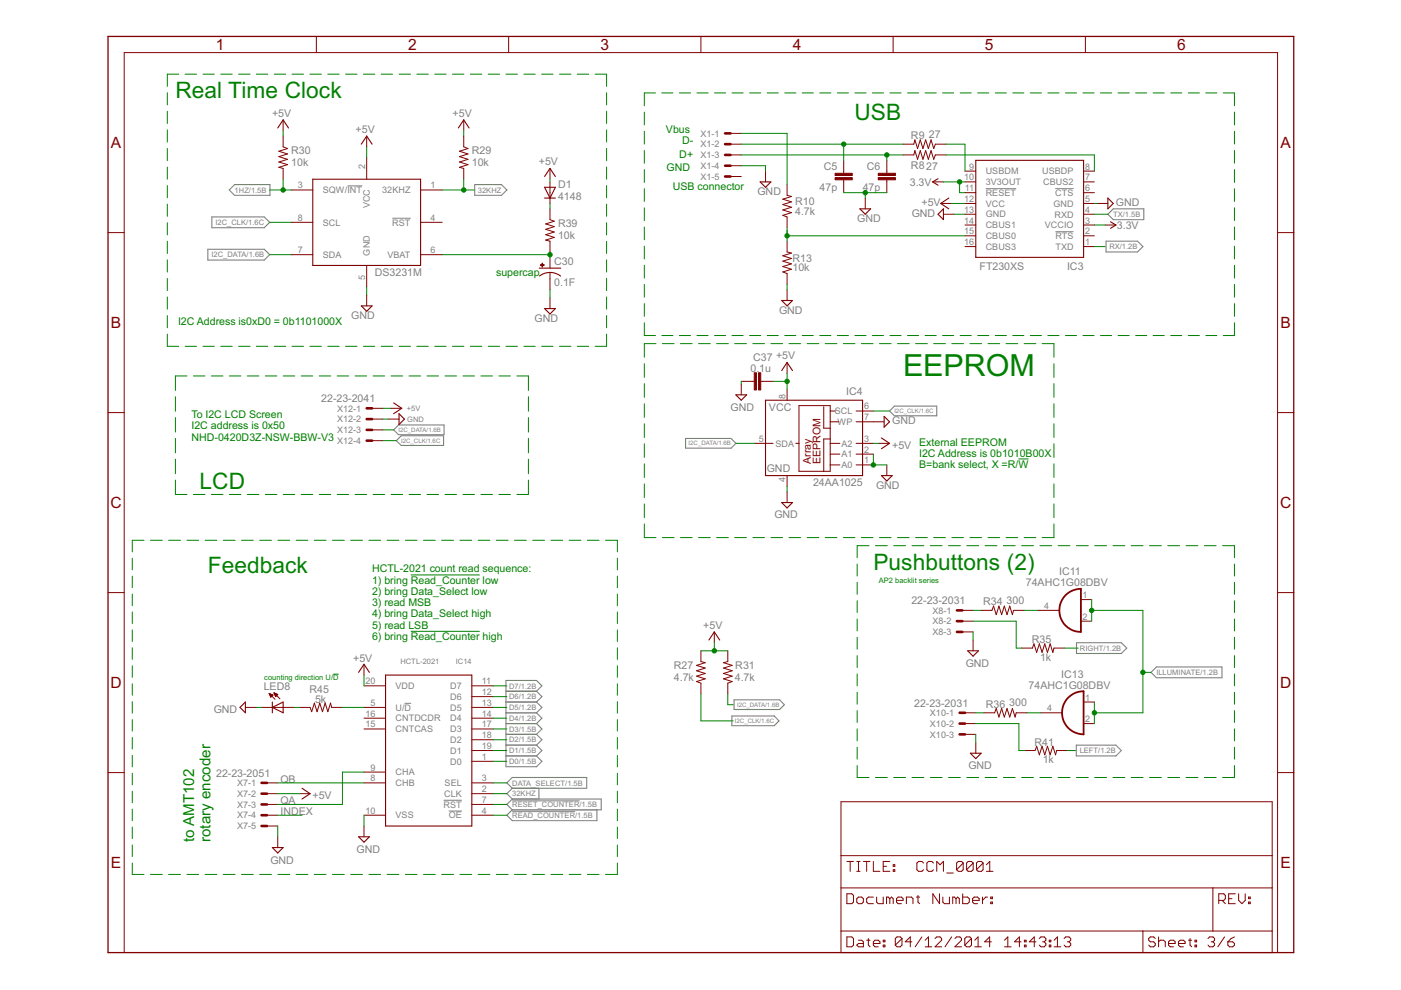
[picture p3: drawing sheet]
<svg xmlns="http://www.w3.org/2000/svg" width="297mm" height="210mm" viewBox="0 0 297 210" stroke-linecap="round" stroke-linejoin="round" font-family="sans-serif">
<path d="M73.7 39.4h3.1M209 40h6.5M223.7 40h3.9M83.2 46.3h3.9M223.8 49.1h3.8M85.8 149.1h1.4M94 169.7h3.9M95.1 172h2.8M108.6 172.1h13.4M108.6 169.8h14.3" fill="none" stroke="#808080" stroke-width=".21"/>
<g fill="none" stroke="#808080" stroke-width=".23">
<path d="M100.6 39.1h5.7l1.2 1.2-1.2 1.1h-5.7zM44.1 52.9h11.9l1.2 1.1-1.2 1.1h-11.9zM44.9 46h11.1l1.2 1.1-1.2 1.2h-11.1zM48.6 40.3l1.1-1.2h7.5v2.3h-7.5zM234.5 51.1h6.7l1.1 1.2-1.1 1.1h-6.7zM236 44.3h6.5v2.3h-6.5l-1.1-1.2zM83.5 91.1l1-1h9.6v2.1h-9.6zM84 93.4l1.1-1h8.9v2h-8.9zM145.4 93h9.6l1 1-1 1h-9.6zM189.6 86.1h9v2.1h-9l-1-1.1zM228.2 136.3h9.5l1.2 1.1-1.2 1.2h-9.5zM107.3 146.6h6.4"/>
<path d="M107.3 148.8h6.4M107.3 151.1h6.4M107.3 153.4h6.4M107.3 155.7h6.4M107.3 158h6.4M113.7 146.6l1.2-1.2-1.2-1.1h-6.4v18.3h6.4l1.2-1.2-1.2-1.1M113.7 146.6l1.2 1.1-1.2 1.1M113.7 148.8l1.2 1.2-1.2 1.1M113.7 151.1l1.2 1.2-1.2 1.1M113.7 153.4l1.2 1.2-1.2 1.1M113.7 155.7l1.2 1.1-1.2 1.2M113.7 158l1.2 1.1-1.2 1.2"/>
<path d="M155.2 151.8h8.9l1.1 1-1.1 1.1h-8.9zM155.6 148.4h9.7l1 1-1 1h-9.7zM228.2 158h8.4l1.1 1.1-1.1 1.2h-8.4zM244 142.6l1.2-1.2h13.9v2.3h-13.9zM107.3 160.3h6.4M107.5 166l1.1-1.2h15.8v2.3h-15.8zM108.6 167.1l-1.1 1.2 1.1 1.1M108.6 169.4h18.9v2.3h-18.9M108.6 171.7l-1.1 1.1 1.1 1.2h18v-2.3M108.6 169.4l-1.1 1.2 1.1 1.1M114.3 167.1v2.3"/>
</g>
<g fill="none" stroke="#800000" stroke-width=".21">
<path d="M67.1 7.7v3.5M107.8 7.7v3.5M148.6 7.7v3.5M189.4 7.7v3.5M230.1 7.7v3.5M60 28.9v2.2l1 .4-1.9 .6 1.9 .5-1.9 .6 1.9 .6-1.9 .6 1.9 .5-1.9 .6 .9 .2v2.3M60 25.4v2.3M77.7 28.9v2.2M77.7 33.4v4.6M98.3 28.9v2.2l.9 .4-1.8 .6 1.8 .5-1.8 .6 1.8 .6-1.8 .6 1.8 .5-1.8 .6 .9 .2v2.3M98.3 25.4v2.3M116.6 35.7v2.3"/>
<path d="M116.6 38.6v4.5M154.9 32.9h2.3M154.9 30.6h2.3M154.9 28.3h2.3M154.9 35.1h2.3M154.9 37.4h2.3M162.3 36.3v2.3M166.9 39.1v2.3l.9 .3-1.8 .5 1.8 .6-1.8 .6 1.8 .5-1.8 .6 1.8 .6-1.8 .6 .9 .3v2.3M178.9 34v2.7M178.9 38.1v2.8M188 34v2.7M188 38.1v2.8"/>
<path d="M191.5 32.9h2.2l.3-1 .5 1.9 .6-1.9 .6 1.9 .6-1.9 .5 1.9 .6-1.9 .6 1.9 .3-.9h2.3M191.5 30.6h2.2l.3-.9 .5 1.8 .6-1.8 .6 1.8 .6-1.8 .5 1.8 .6-1.8 .6 1.8 .3-.9h2.3M197.7 38.6h2.3M204.6 38.6h2.3M204.6 36.3h2.3M229.7 38.6h2.3M229.7 36.3h2.3M22.9 49.3h3.4M61.7 40.3h4.6M61.7 47.1h4.6M61.7 54h4.6M77.7 56.3v4.6"/>
<path d="M89.2 40.3h4.5M89.2 47.1h4.5M89.2 54h4.5M116.6 44.3v2.3l.9 .3-1.8 .6 1.8 .5-1.8 .6 1.8 .6-1.8 .6 1.8 .5-1.8 .6 .9 .2v2.3M116.6 54.6v2.3M116.6 57.8v3.6M166.9 51.1v2.3l.9 .3-1.8 .5 1.8 .6-1.8 .6 1.8 .5-1.8 .6 1.8 .6-1.8 .6 .9 .3v2.3M183.5 42v2.3M199.5 43.1h2.2M200 45.4h2.3M204.6 52.3h2.3M204.6 50h2.3"/>
<path d="M204.6 47.7h2.3M204.6 45.4h2.3M204.6 43.1h2.3M204.6 40.9h2.3M229.7 52.3h2.3M229.7 50h2.3M229.7 47.7h2.3M229.7 45.4h2.3M229.7 43.1h2.3M229.7 40.9h2.3M232.6 43.1h2.3M234.3 47.7h2.3"/>
<path d="M270.9 49.3h3.4M77.7 62.6v2.3M116.6 63.1v2.3M166.9 61.4v2.3M166.9 76.9v2.2M22.9 87.5h3.4M78.9 88.9h2.3M78.9 86.6h2.3M78.9 91.1h2.3M78.9 93.4h2.3M82.3 88.9h2.3M82.9 86.6h2.3"/>
<path d="M157.2 80.9h2.7M157.2 81.4v2.3M160 94h3.9M161.3 80.9h2.7M166.9 82.6v2.3M168.7 94h.7M169.4 86h6.6v13.9h-6.6zM174.6 86.2v4.6h1.4M176 94h2.1M176 96.3h2.1M176 98.6h2.1M176 87.1h1.2"/>
<path d="M176 93.1h-1.4v6.8M176 89.4h1.9M181.5 94h3.7M181.5 96.3h3.7M181.5 98.6h3.7M181.5 87.1h3.7M181.5 89.4h6M186.3 94h2.3M188 98.6v2.2M270.9 87.5h3.4M166.9 100.8v2.3M166.9 104.3v2.3"/>
<path d="M22.9 125.6h3.4M148.6 138v2.3l.9 .2-1.8 .6 1.8 .5-1.8 .6 1.8 .6-1.8 .6 1.8 .5-1.8 .6 .9 .3v2.3M151.4 134v2.3M154.3 138v2.3l-.9 .2 1.8 .6-1.8 .5 1.8 .6-1.8 .6 1.8 .6-1.8 .5 1.8 .6-.9 .3v2.3M204 131.7h2.3M204 129.4h2.3M204 134h2.3M206.3 135.7v2.3M208 129.4h2.3l.4-.9 .5 1.8 .6-1.8 .6 1.8 .5-1.8 .6 1.8 .6-1.8 .6 1.8 .2-.9h2.3M216.6 137.4h2.3l.3-.9 .6 1.8 .6-1.8 .5 1.8 .6-1.8 .6 1.8 .6-1.8 .5 1.8 .3-.9h2.2M220 129.4h4.6M229.2 127.1h2.3"/>
<path d="M229.2 131.7h2.3M270.9 125.6h3.4M52 150h2.3M55.5 150h6.8M57.1 147l1.2 1.3M57.1 147l.8 .4M57.1 147l.3 .8 .5-.4M57.1 147h.1M57.1 147.2h.3M57.2 147.3h.4M57.2 147.4h.7M57.3 147.5h.5"/>
<path d="M57.3 147.6h.4M57.3 147.7h.3M57.4 147.8h.1M58.1 146.9l1.3 1.3M58.1 146.9l.8 .3M58.1 146.9l.3 .8 .5-.5M58.1 146.9h.1M58.1 147h.3M58.2 147.2h.5M58.3 147.3h.6M58.3 147.4h.5M58.3 147.5h.4"/>
<path d="M58.4 147.6h.2M58.4 147.7h.1M63.5 150h2.2l.4 .9 .6-1.8 .5 1.8 .6-1.8 .6 1.8 .5-1.8 .6 1.8 .6-1.8 .2 .9h2.3M77.2 154.6h4.5M77.2 152.3h4.5M77.2 150h4.5M77.2 145.4h4.5M77.2 140.8v2.3M100 159.1h4.6M100 156.8h4.6M100 154.6h4.6M100 152.3h4.6"/>
<path d="M100 150h4.6M100 147.7h4.6M100 145.4h4.6M204.6 153.4h2.3M204.6 151.1h2.3M204.6 155.7h2.3M206.9 157.4v2.3M208.6 151.1h2.3l.3-.9 .6 1.8 .6-1.8 .5 1.8 .6-1.8 .6 1.8 .6-1.8 .5 1.8 .3-.9h2.2M217.2 159.1h2.3l.3-.9 .6 1.8 .5-1.8 .6 1.8 .6-1.8 .6 1.8 .5-1.8 .6 1.8 .2-.9h2.3M220.6 151.1h4.6M229.7 148.8h2.3M229.7 153.4h2.3"/>
<path d="M22.9 163.8h3.4M56.6 166h2.3M56.6 168.3h2.3M56.6 170.6h2.3M56.6 172.8h2.3M56.6 175.1h2.3M58.9 177.4v2.3M63.5 168.3h2.2M77.2 166h4.5M77.2 172.8h4.5M77.2 163.7h4.5M77.2 175.1v2.3"/>
<path d="M100 166h4.6M100 168.3h4.6M100 170.6h4.6M100 172.8h4.6M100 161.4h4.6M178.3 170h91.4v32h-91.4zM270.9 163.8h3.4M178.3 188.3h91.4M178.3 197.4h91.4M178.3 181.4h91.4M179.6 189.5h1l.4 .3v1.5l-.4 .3h-1zM179.6 198.6h1l.4 .4v1.4l-.4 .3h-1z"/>
<path d="M179.6 182.6h1.4M180.3 182.6v2.1M181.7 190.5l.3-.3h.7l.3 .3v.8l-.3 .3h-.7l-.3-.3zM181.7 182.6h.7M181.7 184.7h.7M182 199.3h.7l.3 .4v1h-1l-.3-.3 .3-.4h1M182 182.6v2.1M183 182.6h1.5M183.7 199.3h.8M183.7 182.6v2.1M184.1 199v1.4l.4 .3M185.2 182.6v2.1h1.4"/>
<path d="M185.2 190.2h-1.1l-.4 .3v.8l.4 .3h1.1M185.9 190.2v1.1l.3 .3h1.1v-1.4M187.3 199.3h.3v.4h-.3zM187.3 183.7h.7M188.7 182.6h-1.4v2.1h1.4M188.7 190.5l-.4-.3h-.3v1.4M188.7 190.5l.3-.3 .4 .3v1.1M188.7 190.5v1.1M189.4 184.4h.3v.3h-.3zM189.4 183.3h.3v.4h-.3zM190.1 190.9h1.4v-.4l-.4-.3h-.7l-.3 .3v.8l.3 .3h.7M191.2 199v1.4l-.3 .3h-.7l-.4-.3"/>
<path d="M191.2 199l-.3-.4h-.7l-.4 .4v1.4M191.2 199l-1.4 1.4M192.2 191.6v-1.4h1l.4 .3v1.1M193.3 199.7h-1.4l1.1-1.1v2.1M194.3 190.2h.7M194.6 189.8v1.5l.4 .3M195.5 198.6l-1.5 2.1M195.8 183l-.3-.4h-.7l-.4 .4v1.4l.4 .3h.7l.3-.3M196.2 199.3l.6-.7v2.1M197.9 183l-.3-.4h-.8l-.3 .4v1.4l.3 .3h.8l.3-.3M198.2 199l.4-.4h.7l.3 .4v.3l-1.4 1.4h1.4M198.6 184.7v-2.1l.7 .7 .7-.7v2.1"/>
<path d="M199.2 189.5v2.1l-1.4-2.1v2.1M199.9 190.2v1.1l.3 .3h1.1v-1.4M200.7 185.1h1.4M201.8 198.6l-1.4 2.1M202.5 199l.3-.4h.7l.4 .4v.3l-1.4 1.4h1.4M202.7 190.5l-.3-.3h-.4v1.4M202.7 190.5v1.1M202.7 190.5l.4-.3 .3 .3v1.1M204.1 189.5v2.1h1l.4-.3v-.8l-.4-.3h-1M204.2 183l-.3-.4h-.7l-.4 .4v1.4M204.2 183v1.4l-.3 .3h-.7l-.4-.3M204.2 183l-1.4 1.4"/>
<path d="M206 199v1.4l-.4 .3h-.7l-.3-.3M206 199l-.4-.4h-.7l-.3 .4v1.4M206 199l-1.4 1.4M206.2 190.9h1.4v-.4l-.3-.3h-.8l-.3 .3v.8l.3 .3h.8M206.3 183l-.3-.4h-.7l-.4 .4v1.4M206.3 183v1.4l-.3 .3h-.7l-.4-.3M206.3 183l-1.4 1.4M206.7 199.3l.7-.7v2.1M208.3 190.2v1.4M208.4 183l-.3-.4h-.7l-.4 .4v1.4M208.4 183v1.4l-.3 .3h-.7l-.4-.3M208.4 183l-1.4 1.4"/>
<path d="M209.1 183.3l.7-.7v2.1M209.1 184.7h1.4M209.4 190.2h-.4l-.7 .7M210.1 191.3h.3v.3h-.3zM210.1 190.2h.3v.3h-.3zM210.2 199.7h-1.4l1-1.1v2.1M213 199.3l.7-.7v2.1M216.5 199.7h-1.4l1-1.1v2.1M217.2 199.3h.4v.4h-.4zM219.6 199.7h-1.4l1.1-1.1v2.1M220.3 199l.4-.4h.7l.3 .4v.3l-.3 .4M221 199.7h.4"/>
<path d="M221.4 199.7l.3 .3v.4l-.3 .3h-.7l-.4-.3M222.5 199.3h.3v.4h-.3zM223.5 199.3l.7-.7v2.1M225.6 199l.4-.4h.7l.3 .4v.3l-.3 .4M226.3 199.7h.4M226.7 199.7l.3 .3v.4l-.3 .3h-.7l-.4-.3M242.3 197.4v4.6M244.9 199l-.3-.4h-.7l-.4 .4v.3l.4 .4h.7l.3 .3v.4l-.3 .3h-.7l-.4-.3M245.6 199.7l.4-.4h.7l.4 .4v1M245.6 198.6v2.1M252 199.3h.7M252.3 199v1.4l.4 .3"/>
<path d="M253.4 199.3h.3v.4h-.3zM256.1 199l.4-.4h.7l.3 .4v.3l-.3 .4M256.8 199.7h.4M257.2 188.3v9.1M257.2 199.7l.3 .3v.4l-.3 .3h-.7l-.4-.3M258.4 190.9h1.1l.3-.4v-.7l-.3-.3h-1.1v2.1M259.1 190.9l.7 .7M259.6 198.6l-1.4 2.1M260.3 199.7h1.1l.3 .3v.4l-.3 .3h-.7l-.4-.3zM260.5 190.5h.7M261.7 198.6l-.7 .4-.7 .7M261.9 189.5h-1.4v2.1h1.4"/>
<path d="M262.6 189.5v1.4l.7 .7 .7-.7v-1.4M264.7 191.3h.4v.3h-.4zM264.7 190.2h.4v.3h-.4zM26.3 202v-190.8h244.6v190.8M185.2 200h1.4v-.3l-.4-.4h-.7l-.3 .4v.7l.3 .3h.7M187.3 200.4h.3v.3h-.3zM196.2 200.7h1.3M206.7 200.7h1.4M213 200.7h1.4M217.2 200.4h.4v.3h-.4zM222.5 200.4h.3v.3h-.3zM223.5 200.7h1.4"/>
<path d="M247.8 200h1.4v-.3l-.4-.4h-.7l-.3 .4v.7l.3 .3h.7M249.9 200h1.4v-.3l-.4-.4h-.7l-.3 .4v.7l.3 .3h.7M253.4 200.4h.3v.3h-.3z"/>
</g>
<g fill="none" stroke="#800000" stroke-width=".23">
<path d="M58.9 27.1l1.1-1.7 1.2 1.7M66.3 38h22.9v18.3h-22.9zM76.6 30.6l1.1-1.7 1.2 1.7M97.2 27.1l1.1-1.7 1.2 1.7M115.5 37.4l1.1-1.7 1.2 1.7M115.5 39.7h2.3l-1.2 2.3zM161.2 38.6h2.2l-1.1 1.1zM198.9 37.9l-1.2 .7 1.2 .7M206.9 34h22.8v20.6h-22.8zM114.3 56.9h4.6M114.4 58.5a3.7 3.7 0 0 1 4.5 0M115.5 42h2.3"/>
<path d="M182.3 44.3h2.3l-1.1 1.1zM198.9 45.4l1.1-1.1v2.3zM201.2 42l-1.7 1.1 1.7 1.2M234.9 42l1.1 1.1-1.1 1.2zM235.5 47l1.1 .7-1.1 .7M76.6 64.9h2.3l-1.2 1.1zM115.5 65.4h2.3l-1.2 1.2zM165.7 63.7h2.3l-1.1 1.2zM165.7 78.6l1.2-1.7 1.1 1.7M83.5 85.4l1.7 1.2-1.7 1.1M84.6 87.7l1.1 1.2-1.1 1.1zM156 83.7h2.3l-1.1 1.2z"/>
<path d="M162.3 84.9h20.6v15.9h-20.6zM186.9 92.9l1.7 1.1-1.7 1.1M187.5 88.3l1.1 1.1-1.1 1.2zM165.7 106.6h2.3l-1.1 1.1zM186.9 100.8h2.3l-1.2 1.2zM150.3 135.7l1.1-1.7 1.2 1.7M205.2 138h2.3l-1.2 1.1zM52 148.8v2.3l-1.1-1.1zM57.7 150l2.3-1.2v2.3zM57.7 148.8v2.3M76 142.6l1.2-1.8 1.1 1.8M81.7 143.1h18.3v32h-18.3z"/>
<path d="M205.7 159.7h2.3l-1.1 1.1zM57.7 179.7h2.3l-1.1 1.1zM64 167.1l1.7 1.2-1.7 1.1M76 177.4h2.3l-1.1 1.2z"/>
</g>
<g fill="#800000" stroke="#800000" stroke-width=".21">
<path d="M177.1 37.7h3.6v.4h-3.6z"/>
<path d="M177.1 36.7h3.6v.5h-3.6z"/>
<path d="M186.2 37.7h3.6v.4h-3.6z"/>
<path d="M186.2 36.7h3.6v.5h-3.6z"/>
<path d="M114.6 56.1h.8v.2h-.8z"/>
<path d="M114.9 55.8h.1v.8h-.1z"/>
<path d="M159.9 79h.5v3.7h-.5z"/>
<path d="M160.8 79h.5v3.7h-.5z"/>
</g>
<path d="M22.9 7.7h251.4v194.3h-251.4z" fill="none" stroke="#800000" stroke-width=".28"/>
<g fill="none" stroke="#800000" stroke-width=".55">
<path d="M153.7 28.3h1.2M153.7 30.6h1.2M153.7 32.9h1.2M153.7 35.1h1.2M153.7 37.4h1.2M77.7 86.6h1.2M77.7 88.9h1.2M77.7 91.1h1.2M77.7 93.4h1.2M202.9 129.4h1.1M202.9 131.7h1.1M202.9 134h1.1"/>
<path d="M203.5 151.1h1.1M203.5 153.4h1.1M203.5 155.7h1.1M55.5 166h1.1M55.5 168.3h1.1M55.5 170.6h1.1M55.5 172.8h1.1M55.5 175.1h1.1"/>
</g>
<path d="M225.9 126.2l1.5-1 1.8-.4v9.2a4.6 4.6 0 0 1-4.3-2.8 4.6 4.6 0 0 1 1-5zM226.5 147.9l.4-.4a4.4 4.4 0 0 1 2.8-.9v9.1a4.6 4.6 0 0 1-4.2-2.8 4.6 4.6 0 0 1 1-5z" fill="none" stroke="#800000" stroke-width=".38"/>
<g fill="none" stroke="#008000" stroke-width=".21">
<path d="M35.5 19.7v2.5M37.9 15.7h-2.4v2.6M39.2 15.7h2.5M43 15.7h2.4M46.8 15.7h2.4M50.6 15.7h2.4M54.4 15.7h2.4M58.1 15.7h2.5M61.9 15.7h2.4M65.7 15.7h2.4M69.5 15.7h2.4M73.3 15.7h2.4"/>
<path d="M77 15.7h2.5M80.8 15.7h2.4M84.6 15.7h2.4M88.4 15.7h2.4M92.2 15.7h2.4M95.9 15.7h2.5M99.7 15.7h2.5M103.5 15.7h2.4M107.3 15.7h2.4M111.1 15.7h2.4M114.8 15.7h2.5M118.6 15.7h2.5"/>
<path d="M122.4 15.7h2.4M126.2 15.7h2.4v2.6M128.6 19.7v2.5M139 19.7h-2.4v2.7M140.3 19.7h2.4M144 19.7h2.4M147.8 19.7h2.3M151.5 19.7h2.4M155.2 19.7h2.4M158.9 19.7h2.4M162.6 19.7h2.4M166.4 19.7h2.3"/>
<path d="M170.1 19.7h2.3M173.8 19.7h2.4M177.5 19.7h2.4M181.3 19.7h2.3M185 19.7h2.3M188.7 19.7h2.4M192.4 19.7h2.4M196.1 19.7h2.4M199.8 19.7h2.4M203.6 19.7h2.3M207.3 19.7h2.4M211 19.7h2.4"/>
<path d="M214.7 19.7h2.4M218.4 19.7h2.4M222.2 19.7h2.3M225.9 19.7h2.4M229.6 19.7h2.4M233.3 19.7h2.4M237 19.7h2.4M240.8 19.7h2.3M244.5 19.7h2.3M248.2 19.7h2.4M251.9 19.7h2.4M255.7 19.7h2.3"/>
<path d="M259.4 19.7h2.3v2.7M35.5 23.6v2.6M35.5 27.5v2.6M35.5 31.5v2.6M35.5 35.4v2.6M35.5 39.3v2.6M60 27.7v1.2M60 38v2.3M77.7 31.1v2.3M98.3 27.7v1.2M98.3 38v2.3M116.6 38v.6"/>
<path d="M128.6 23.6v2.6M128.6 27.5v2.6M128.6 31.5v2.6M128.6 35.4v2.6M128.6 39.3v2.6M136.6 23.8v2.7M136.6 27.8v2.7M136.6 31.9v2.7M136.6 36v2.7M157.2 28.3h9.7v10.8M157.2 35.1h5.1v1.2M157.2 30.6h34.3"/>
<path d="M157.2 32.9h34.3M178.9 30.6v3.4M188 32.9v1.1M200 38.6h4.6M200.6 30.6h4v5.7M200.6 32.9h31.4v3.4M203.5 38.6v2.3h1.1M261.7 23.8v2.7M261.7 27.8v2.7M261.7 31.9v2.7M261.7 36v2.7M35.5 43.3v2.6"/>
<path d="M35.5 47.2v2.6M35.5 51.2v2.5M35.5 55.1v2.6M35.5 59v2.6M57.2 54h4.5M57.2 40.3h4.5M57.2 47.1h4.5M93.7 54h22.9M93.7 40.3h6.9M116.6 43.1v1.2M116.6 53.4v1.2M128.6 43.3v2.6"/>
<path d="M128.6 47.2v2.6M128.6 51.2v2.5M128.6 55.1v2.6M128.6 59v2.6M136.6 40v2.7M136.6 44.1v2.7M136.6 48.1v2.7M136.6 52.2v2.7M136.6 56.2v2.8M166.9 48.3v2.8M166.9 50h37.7M178.9 40.9h9.1"/>
<path d="M183.5 40.9v1.1M201.7 43.1h2.9M202.3 45.4h2.3M232 45.4h2.9M232 43.1h.6M232 52.3h2.3M232 47.7h2.3M261.7 40v2.7M261.7 44.1v2.7M261.7 48.1v2.7M261.7 52.2v2.7M261.7 56.2v2.8"/>
<path d="M35.5 70.8v2.6h2.4M35.5 63v2.6M35.5 66.9v2.6M39.2 73.4h2.5M39.6 79.7h-2.4v3.1M41 79.7h2.5M43 73.4h2.4M44.8 79.7h2.5M46.8 73.4h2.4M48.6 79.7h2.5M50.6 73.4h2.4M52.4 79.7h2.5"/>
<path d="M54.4 73.4h2.4M56.2 79.7h2.5M58.1 73.4h2.5M60 79.7h2.5M61.9 73.4h2.4M63.9 79.7h2.4M65.7 73.4h2.4M67.7 79.7h2.4M69.5 73.4h2.4M71.5 79.7h2.4M73.3 73.4h2.4M75.3 79.7h2.4"/>
<path d="M77 73.4h2.5M77.7 60.9v1.7M79.1 79.7h2.5M80.8 73.4h2.4M82.9 79.7h2.5M84.6 73.4h2.4M86.7 79.7h2.5M88.4 73.4h2.4M90.5 79.7h2.5M92.2 73.4h2.4M94.3 79.7h2.5M95.9 73.4h2.5"/>
<path d="M98.1 79.7h2.5M99.7 73.4h2.5M102 79.7h2.4M103.5 73.4h2.4M105.8 79.7h2.4M107.3 73.4h2.4M109.6 79.7h2.4v3.1M111.1 73.4h2.4M114.8 73.4h2.5M116.6 61.4v1.7M118.6 73.4h2.5M122.4 73.4h2.4"/>
<path d="M128.6 63v2.6M128.6 66.9v2.6M128.6 70.8v2.6h-2.4M136.6 60.3v2.7M136.6 64.4v2.7M136.6 68.4v2.7h2.4M136.6 77.1v2.9M139.1 72.9h-2.5v2.9M140.3 71.1h2.4M140.4 72.9h2.5M144 71.1h2.4M144.3 72.9h2.4"/>
<path d="M147.8 71.1h2.3M148.1 72.9h2.5M151.5 71.1h2.4M151.9 72.9h2.5M155.2 71.1h2.4M155.8 72.9h2.5M158.9 71.1h2.4M159.6 72.9h2.5M162.6 71.1h2.4M163.4 72.9h2.5M166.4 71.1h2.3M166.9 60.3v1.1"/>
<path d="M166.9 79.1v3.5M167.3 72.9h2.5M170.1 71.1h2.3M171.1 72.9h2.5M173.8 71.1h2.4M174.9 72.9h2.5M177.5 71.1h2.4M178.8 72.9h2.5M181.3 71.1h2.3M182.6 72.9h2.5M185 71.1h2.3M186.5 72.9h2.4"/>
<path d="M188.7 71.1h2.4M190.3 72.9h2.5M192.4 71.1h2.4M194.1 72.9h2.5M196.1 71.1h2.4M198 72.9h2.4M199.8 71.1h2.4M201.8 72.9h2.5M203.6 71.1h2.3M205.6 72.9h2.5M207.3 71.1h2.4M209.5 72.9h2.4"/>
<path d="M211 71.1h2.4M213.3 72.9h2.5M214.7 71.1h2.4M217.1 72.9h2.5M218.4 71.1h2.4M221 72.9h2.5v2.9M222.2 71.1h2.3M223.5 77.1v2.9M225.9 71.1h2.4M229.6 71.1h2.4M233.3 71.1h2.4M237 71.1h2.4"/>
<path d="M240.8 71.1h2.3M244.5 71.1h2.3M248.2 71.1h2.4M251.9 71.1h2.4M255.7 71.1h2.3M261.7 68.4v2.7h-2.3M261.7 60.3v2.7M261.7 64.4v2.7M37.2 84.1v3.1M37.2 88.5v3.1M37.2 92.9v3.1M37.2 97.4v3"/>
<path d="M81.2 88.9h1.1M81.2 86.6h1.7M81.2 93.4h2.8M81.2 91.1h2.3M112 84.1v3.1M112 88.5v3.1M112 92.9v3.1M112 97.4v3M136.6 81.3v2.9M136.6 85.6v2.9M136.6 89.9v2.9M136.6 94.1v2.9"/>
<path d="M136.6 98.3v2.9M156 94h4M157.2 80.9v.5M164 80.9h2.9M185.2 96.3v2.3h2.8M185.2 94h1.1M185.2 87.1h3.4M215.9 97.3h2.2M223.5 81.3v2.9M223.5 85.6v2.9M223.5 89.9v2.9M223.5 94.1v2.9"/>
<path d="M223.5 98.3v2.9M28 118.4v2.4M30.5 114.6h-2.5v2.4M31.9 114.6h2.5M35.8 114.6h2.5M37.2 101.8v3h2.4M39.6 114.6h2.5M41 104.8h2.5M43.5 114.6h2.5M44.8 104.8h2.5M47.3 114.6h2.5M48.6 104.8h2.5"/>
<path d="M51.2 114.6h2.5M52.4 104.8h2.5M55.1 114.6h2.5M56.2 104.8h2.5M58.9 114.6h2.5M60 104.8h2.5M62.8 114.6h2.5M63.9 104.8h2.4M66.6 114.6h2.5M67.7 104.8h2.4M70.5 114.6h2.5M71.5 104.8h2.4"/>
<path d="M74.4 114.6h2.5M75.3 104.8h2.4M78.2 114.6h2.5M79.1 104.8h2.5M82.1 114.6h2.5M82.9 104.8h2.5M85.9 114.6h2.5M86.7 104.8h2.5M89.8 114.6h2.5M90.5 104.8h2.5M93.6 114.6h2.6M94.3 104.8h2.5"/>
<path d="M97.5 114.6h2.5M98.1 104.8h2.5M101.4 114.6h2.5M102 104.8h2.4M105.2 114.6h2.5M105.8 104.8h2.4M109.1 114.6h2.5M112 101.8v3h-2.4M112.9 114.6h2.5M116.8 114.6h2.5M120.6 114.6h2.6M124.5 114.6h2.5"/>
<path d="M128.4 114.6h2.5v2.4M130.9 118.4v2.4M136.6 102.6v2.9M136.6 106.8v2.9M136.6 111.1v2.9h2.5M140.4 114h2.5M144.3 114h2.4M148.1 114h2.5M151.9 114h2.5M155.8 114h2.5M159.6 114h2.5M163.4 114h2.5"/>
<path d="M166.9 103.1v1.2M167.3 114h2.5M171.1 114h2.5M174.9 114h2.5M178.8 114h2.5M181.7 119.6v2.5M182.6 114h2.5M184.3 115.7h-2.6v2.5M185.6 115.7h2.5M186.5 114h2.4M189.5 115.7h2.5M190.3 114h2.5"/>
<path d="M193.4 115.7h2.5M194.1 114h2.5M197.2 115.7h2.5M198 114h2.4M201.1 115.7h2.5M201.8 114h2.5M205 115.7h2.5M205.6 114h2.5M208.9 115.7h2.5M209.5 114h2.4M212.7 115.7h2.5M213.3 114h2.5"/>
<path d="M216.6 115.7h2.5M217.1 114h2.5M220.5 115.7h2.5M223.5 102.6v2.9M223.5 106.8v2.9M223.5 111.1v2.9h-2.5M224.3 115.7h2.6M228.2 115.7h2.5M232.1 115.7h2.5M236 115.7h2.5M239.8 115.7h2.6M243.7 115.7h2.5"/>
<path d="M247.6 115.7h2.5M251.5 115.7h2.5M255.3 115.7h2.6M259.2 115.7h2.5v2.5M261.7 119.6v2.5M28 122.2v2.4M28 126v2.4M28 129.8v2.4M28 133.6v2.4M28 137.4v2.4M87.1 121.9h14.6M87.1 133.9h14.6"/>
<path d="M130.9 122.2v2.4M130.9 126v2.4M130.9 129.8v2.4M130.9 133.6v2.4M130.9 137.4v2.4M148.6 138h5.7M151.4 136.3v1.7M181.7 123.5v2.5M181.7 127.4v2.5M181.7 131.2v2.6M181.7 135.1v2.5M181.7 139v2.5"/>
<path d="M206.3 134v1.7M206.3 129.4h1.7M206.3 131.7h9.2v5.7h1.1M217.2 129.4h2.8M225.7 137.4h2.9M231.5 129.4h10.8v21.7h-10.3M231.5 127.1v4.6M261.7 123.5v2.5M261.7 127.4v2.5M261.7 131.2v2.6M261.7 135.1v2.5M261.7 139v2.5"/>
<path d="M28 141.2v2.4M28 145v2.4M28 148.8v2.4M28 152.6v2.4M28 156.4v2.4M54.3 150h1.2M62.3 150h1.2M70.6 142.9h1.2M72.6 150h4.6M77.2 143.1v2.3M104.6 150h2.9M104.6 145.4h2.9"/>
<path d="M104.6 147.7h2.9M104.6 152.3h2.9M104.6 154.6h2.9M104.6 156.8h2.9M104.6 159.1h2.9M130.9 141.2v2.4M130.9 145v2.4M130.9 148.8v2.4M130.9 152.6v2.4M130.9 156.4v2.4M148.6 147.1v5.7h6.8M154.3 147.1v2.3h1.1"/>
<path d="M181.7 142.9v2.5M181.7 146.8v2.5M181.7 150.7v2.5M181.7 154.5v2.6M181.7 158.4v2.6M206.9 155.7v1.7M206.9 153.4h9.1v5.7h1.2M206.9 151.1h1.7M217.7 151.1h2.9M226.3 159.1h1.7M232 148.8v4.6M242.3 142.6h1.7"/>
<path d="M261.7 142.9v2.5M261.7 146.8v2.5M261.7 150.7v2.5M261.7 154.5v2.6M261.7 158.4v2.6M28 160.2v2.4M28 164v2.4M28 167.8v2.4M28 171.6v2.4M28 175.4v2.4M28 179.2v2.4M58.9 175.1v2.3"/>
<path d="M58.9 168.3h4.6M58.9 166h18.3M58.9 172.8h5.1M77.2 172.8v2.3M77.2 163.7h-4.6v6.9h-13.7M104.6 168.3h2.9M104.6 166h2.9M104.6 170.6h2.9M104.6 172.8h2.9M104.6 161.4h2.9M130.9 160.2v2.4M130.9 164v2.4"/>
<path d="M130.9 167.8v2.4M130.9 171.6v2.4M130.9 175.4v2.4M130.9 179.2v2.4M181.7 162.3v2.5h2.6M185.6 164.8h2.5M189.5 164.8h2.5M193.4 164.8h2.5M197.2 164.8h2.5M201.1 164.8h2.5M205 164.8h2.5M208.9 164.8h2.5"/>
<path d="M212.7 164.8h2.5M216.6 164.8h2.5M220.5 164.8h2.5M224.3 164.8h2.6M228.2 164.8h2.5M232.1 164.8h2.5M236 164.8h2.5M239.8 164.8h2.6M243.7 164.8h2.5M247.6 164.8h2.5M251.5 164.8h2.5M255.3 164.8h2.6"/>
<path d="M261.7 162.3v2.5h-2.5M28 183v2.4h2.5M31.9 185.4h2.5M35.8 185.4h2.5M39.6 185.4h2.5M43.5 185.4h2.5M47.3 185.4h2.5M51.2 185.4h2.5M55.1 185.4h2.5M58.9 185.4h2.5M62.8 185.4h2.5M66.6 185.4h2.5"/>
<path d="M70.5 185.4h2.5M74.4 185.4h2.5M78.2 185.4h2.5M82.1 185.4h2.5M85.9 185.4h2.5M89.8 185.4h2.5M93.6 185.4h2.6M97.5 185.4h2.5M101.4 185.4h2.5M105.2 185.4h2.5M109.1 185.4h2.5M112.9 185.4h2.5"/>
<path d="M116.8 185.4h2.5M120.6 185.4h2.6M124.5 185.4h2.5M130.9 183v2.4h-2.5"/>
</g>
<g fill="#008000" stroke="#008000" stroke-width=".21">
<circle cx="183.5" cy="40.9" r=".47"/>
<circle cx="185.2" cy="98.6" r=".47"/>
<circle cx="166.9" cy="50" r=".47"/>
<circle cx="178.9" cy="30.6" r=".47"/>
<circle cx="188" cy="32.9" r=".47"/>
<circle cx="166.9" cy="80.9" r=".47"/>
<circle cx="151.4" cy="138" r=".47"/>
<circle cx="116.6" cy="54" r=".47"/>
<circle cx="60" cy="40.3" r=".47"/>
<circle cx="98.3" cy="40.3" r=".47"/>
<circle cx="203.5" cy="38.6" r=".47"/>
<circle cx="232" cy="151.1" r=".47"/>
<circle cx="242.3" cy="142.6" r=".47"/>
<circle cx="231.5" cy="129.4" r=".47"/>
</g>
<text font-size="7.2" fill="#008000" x="191.5" y="79.7">EEPROM</text>
<g font-size="5.4" fill="#008000">
<text x="37.2" y="20.9">Real Time Clock</text>
<text x="181.2" y="25.4">USB</text>
<text x="42.3" y="103.7">LCD</text>
<text x="44" y="121.4">Feedback</text>
<text x="185.2" y="120.8">Pushbuttons (2)</text>
</g>
<g font-size="3.7" fill="#800000">
<text x="45.8" y="10.6">1</text>
<text x="86.6" y="10.6">2</text>
<text x="127.3" y="10.6">3</text>
<text x="168.1" y="10.6">4</text>
<text x="208.8" y="10.6">5</text>
<text x="249.6" y="10.6">6</text>
<text x="23.5" y="31.4">A</text>
<text x="271.5" y="31.4">A</text>
<text x="23.5" y="69.6">B</text>
<text x="271.5" y="69.6">B</text>
<text x="23.4" y="107.7">C</text>
<text x="271.4" y="107.7">C</text>
<text x="23.4" y="145.9">D</text>
<text x="271.4" y="145.9">D</text>
<text x="23.5" y="184.1">E</text>
<text x="271.5" y="184.1">E</text>
</g>
<g font-size="3.6" fill="#008000">
<text x="41.2" y="178.6" transform="rotate(-90 41.2 178.6)">to AMT102</text>
<text x="44.6" y="178.6" transform="rotate(-90 44.6 178.6)">rotary encoder</text>
</g>
<g font-size="2.5" fill="#808080">
<text x="57.7" y="24.8">+5V</text>
<text x="75.4" y="28.2">+5V</text>
<text x="96" y="24.8">+5V</text>
<text x="193.1" y="29.5">R9</text>
<text x="197" y="29.2">27</text>
<text x="61.8" y="35.3">10k</text>
<text x="61.8" y="32.7">R30</text>
<text x="100" y="35.3">10k</text>
<text x="100" y="32.7">R29</text>
<text x="114.3" y="35">+5V</text>
<text x="174.6" y="35.9">C5</text>
<text x="183.8" y="35.9">C6</text>
<text x="193.1" y="35.8">R827</text>
<text x="118.3" y="39.9">D1</text>
<text x="160.6" y="41.4">GND</text>
<text x="173.8" y="40.5">47p</text>
<text x="182.9" y="40.5">47p</text>
<text x="192.9" y="39.4">3.3V</text>
<text x="118.3" y="42.4">4148</text>
<text x="168.6" y="45.5">4.7k</text>
<text x="168.6" y="43.5">R10</text>
<text x="181.7" y="47.1">GND</text>
<text x="193.3" y="46">GND</text>
<text x="195.4" y="43.6">+5V</text>
<text x="236.6" y="43.7">GND</text>
<text x="118.3" y="50.7">10k</text>
<text x="118.3" y="48.1">R39</text>
<text x="236.8" y="48.5">3.3V</text>
<text x="79.5" y="58.6">DS3231M</text>
<text x="117.5" y="56.3">C30</text>
<text x="168" y="57.5">10k</text>
<text x="168" y="55.5">R13</text>
<text x="207.7" y="57.3">FT230XS</text>
<text x="226.2" y="57.3">IC3</text>
<text x="117.5" y="60.6">0.1F</text>
<text x="74.5" y="67.7">GND</text>
<text x="113.3" y="68.3">GND</text>
<text x="165.2" y="66.6">GND</text>
<text x="159.7" y="76.5">C37 +5V</text>
<text x="159.1" y="78.8">0.1u</text>
<text x="179.4" y="83.7">IC4</text>
<text x="68.1" y="85.3">22-23-2041</text>
<text x="154.9" y="87.1">GND</text>
<text x="163" y="87.1">VCC</text>
<text x="189.2" y="90">GND</text>
<text x="189.2" y="95.1">+5V External EEPROM</text>
<text x="162.6" y="100.2">GND</text>
<text x="172.4" y="103.1">24AA1025</text>
<text x="185.7" y="103.7">GND</text>
<text x="164.2" y="109.9">GND</text>
<text x="217.5" y="124.3">74AHC1G08DBV</text>
<text x="224.6" y="122">IC11</text>
<text x="193.2" y="128.2">22-23-2031</text>
<text x="208.5" y="128.4">R34</text>
<text x="213.4" y="128.1">300</text>
<text x="149.1" y="133.3">+5V</text>
<text x="218.8" y="136.4">R35</text>
<text x="74.9" y="140.3">+5V</text>
<text x="142.9" y="141.8">R27</text>
<text x="155.9" y="141.8">R31</text>
<text x="204.7" y="141.4">GND</text>
<text x="220.5" y="140.1">1k</text>
<text x="225" y="143.7">IC13</text>
<text x="55.9" y="146.3">LED8</text>
<text x="65.6" y="146.9">R45</text>
<text x="66.8" y="149">5k</text>
<text x="142.9" y="144.4">4.7k</text>
<text x="155.8" y="144.4">4.7k</text>
<text x="193.8" y="149.9">22-23-2031</text>
<text x="214" y="149.8">300</text>
<text x="218.1" y="146">74AHC1G08DBV</text>
<text x="45.3" y="151.1">GND</text>
<text x="209" y="150.1">R36</text>
<text x="219.3" y="158.1">R41</text>
<text x="221.1" y="161.8">1k</text>
<text x="45.8" y="164.7">22-23-2051</text>
<text x="59.5" y="166">QB</text>
<text x="205.3" y="163.1">GND</text>
<text x="59.5" y="170.6">QA</text>
<text x="59.5" y="172.8">INDEX</text>
<text x="66.3" y="169.3">+5V</text>
<text x="57.3" y="183.1">GND</text>
<text x="75.6" y="180.8">GND</text>
</g>
<g font-size="2.5" fill="#008000">
<text x="141.2" y="28.2">Vbus</text>
<text x="144" y="33.4">D+</text>
<text x="144.6" y="30.6">D-</text>
<text x="141.3" y="36.2">GND</text>
<text x="142.7" y="40.2">USB connector</text>
<text x="105.2" y="58.6">supercap</text>
<text x="37.8" y="68.9">I2C Address is0xD0 = 0b1101000X</text>
<text x="40.6" y="88.6">To I2C LCD Screen</text>
<text x="40.6" y="91">I2C address is 0x50</text>
<text x="40.6" y="93.4">NHD-0420D3Z-NSW-BBW-V3</text>
<text x="194.9" y="96.8">I2C Address is 0b1010B00X</text>
<text x="194.9" y="99.1">B=bank select, X =R/W</text>
<text x="78.9" y="121.4">HCTL-2021 count read sequence:</text>
<text x="78.9" y="123.7">1) bring Read_Counter low</text>
<text x="78.9" y="126.1">2) bring Data_Select low</text>
<text x="78.9" y="128.5">3) read MSB</text>
<text x="78.9" y="130.9">4) bring Data_Select high</text>
<text x="78.9" y="133.3">5) read LSB</text>
<text x="78.9" y="135.7">6) bring Read_Counter high</text>
</g>
<g font-size="2.5" fill="#800000">
<text x="171.9" y="98.3" transform="rotate(-90 171.9 98.3)">Array</text>
<text x="174" y="98.3" transform="rotate(-90 174 98.3)">EEPROM</text>
</g>
<g font-size="2.1" fill="#808080">
<text x="148.5" y="29">X1-1</text>
<text x="77.4" y="35.9" transform="rotate(-90 77.4 35.9)">2</text>
<text x="148.5" y="31.3">X1-2</text>
<text x="148.5" y="33.5">X1-3</text>
<text x="148.5" y="35.8">X1-4</text>
<text x="205.5" y="36">9</text>
<text x="230.1" y="36">8</text>
<text x="63.1" y="40">3</text>
<text x="68.4" y="41">SQW/INT</text>
<text x="81" y="41">32KHZ</text>
<text x="91.3" y="40">1</text>
<text x="148.5" y="38.1">X1-5</text>
<text x="204.4" y="38.3">10</text>
<text x="204.6" y="40.5">11</text>
<text x="209" y="37">USBDM</text>
<text x="209" y="39.3">3V3OUT</text>
<text x="209" y="41.5">RESET</text>
<text x="221" y="37">USBDP</text>
<text x="221.2" y="39.3">CBUS2</text>
<text x="223.7" y="41.5">CTS</text>
<text x="230.1" y="40.5">6</text>
<text x="230.1" y="38.3">7</text>
<text x="63.1" y="46.8">8</text>
<text x="68.4" y="47.8">SCL</text>
<text x="78.4" y="44.2" transform="rotate(-90 78.4 44.2)">VCC</text>
<text x="83.2" y="47.8">RST</text>
<text x="91.3" y="46.8">4</text>
<text x="204.4" y="42.8">12</text>
<text x="204.4" y="45.1">13</text>
<text x="204.4" y="47.4">14</text>
<text x="209" y="43.8">VCC</text>
<text x="209" y="46.1">GND</text>
<text x="223.3" y="43.8">GND</text>
<text x="223.6" y="46.1">RXD</text>
<text x="230.1" y="47.4">3</text>
<text x="230.1" y="45.1">4</text>
<text x="230.1" y="42.8">5</text>
<text x="63.1" y="53.7">7</text>
<text x="91.3" y="53.7">6</text>
<text x="204.4" y="49.7">15</text>
<text x="204.4" y="52">16</text>
<text x="209" y="48.4">CBUS1</text>
<text x="209" y="50.7">CBUS0</text>
<text x="209" y="53">CBUS3</text>
<text x="221.5" y="48.4">VCCIO</text>
<text x="223.8" y="53">TXD</text>
<text x="223.8" y="50.7">RTS</text>
<text x="230.1" y="52">1</text>
<text x="230.1" y="49.7">2</text>
<text x="68.4" y="54.7">SDA</text>
<text x="77.4" y="59.5" transform="rotate(-90 77.4 59.5)">5</text>
<text x="78.4" y="54.2" transform="rotate(-90 78.4 54.2)">GND</text>
<text x="82.1" y="54.7">VBAT</text>
<text x="71.5" y="87.3">X12-1</text>
<text x="71.5" y="89.5">X12-2</text>
<text x="166.6" y="84.5" transform="rotate(-90 166.6 84.5)">8</text>
<text x="177" y="87.8">SCL</text>
<text x="183.2" y="86.8">6</text>
<text x="183.2" y="89.1">7</text>
<text x="71.5" y="91.8">X12-3</text>
<text x="71.5" y="94.1">X12-4</text>
<text x="160.9" y="93.7">5</text>
<text x="164.4" y="94.7">SDA</text>
<text x="177.6" y="90.1">WP</text>
<text x="178.4" y="94.7">A2</text>
<text x="183.2" y="96">2</text>
<text x="183.2" y="93.7">3</text>
<text x="178.4" y="99.2">A0</text>
<text x="178.4" y="97">A1</text>
<text x="183.2" y="98.2">1</text>
<text x="166.6" y="102.2" transform="rotate(-90 166.6 102.2)">4</text>
<text x="197.7" y="130.1">X8-1</text>
<text x="221.4" y="129.1">4</text>
<text x="229.5" y="126.8">1</text>
<text x="229.5" y="131.4">2</text>
<text x="197.7" y="132.4">X8-2</text>
<text x="197.7" y="134.7">X8-3</text>
<text x="77.5" y="145.1">20</text>
<text x="78.6" y="149.7">5</text>
<text x="83.9" y="146.1">VDD</text>
<text x="95.5" y="148.4">D6</text>
<text x="95.5" y="146.1">D7</text>
<text x="102.1" y="149.7">13</text>
<text x="102.1" y="147.4">12</text>
<text x="102.1" y="145.1">11</text>
<text x="230.1" y="148.5">1</text>
<text x="77.5" y="152">16</text>
<text x="77.5" y="154.2">15</text>
<text x="83.9" y="150.7">U/D</text>
<text x="83.9" y="153">CNTDCDR</text>
<text x="83.9" y="155.2">CNTCAS</text>
<text x="95.5" y="155.2">D3</text>
<text x="95.5" y="153">D4</text>
<text x="95.5" y="150.7">D5</text>
<text x="102.1" y="154.2">17</text>
<text x="102.1" y="152">14</text>
<text x="197.2" y="151.8">X10-1</text>
<text x="197.2" y="154.1">X10-2</text>
<text x="222" y="150.8">4</text>
<text x="230.1" y="153.1">2</text>
<text x="95.5" y="159.8">D1</text>
<text x="95.5" y="157.5">D2</text>
<text x="102.1" y="161.1">1</text>
<text x="102.1" y="158.8">19</text>
<text x="102.1" y="156.5">18</text>
<text x="197.2" y="156.4">X10-3</text>
<text x="50.3" y="166.7">X7-1</text>
<text x="78.6" y="163.4">9</text>
<text x="78.6" y="165.7">8</text>
<text x="83.9" y="164.4">CHA</text>
<text x="83.9" y="166.7">CHB</text>
<text x="94.3" y="166.7">SEL</text>
<text x="95.5" y="162.1">D0</text>
<text x="102.1" y="167.9">2</text>
<text x="102.1" y="165.7">3</text>
<text x="50.3" y="169">X7-2</text>
<text x="50.3" y="171.2">X7-3</text>
<text x="50.3" y="173.5">X7-4</text>
<text x="77.5" y="172.5">10</text>
<text x="83.9" y="173.5">VSS</text>
<text x="94" y="171.2">RST</text>
<text x="94.2" y="169">CLK</text>
<text x="95.1" y="173.5">OE</text>
<text x="102.1" y="170.2">7</text>
<text x="102.1" y="172.5">4</text>
<text x="50.3" y="175.8">X7-5</text>
</g>
<g font-size="1.8" fill="#808080">
<text x="49.8" y="40.9">1HZ/1.5B</text>
<text x="101.3" y="40.9">32KHZ</text>
<text x="45.7" y="47.7">I2C_CLK/1.6C</text>
<text x="236" y="46">TX/1.5B</text>
<text x="235.2" y="52.9">RX/1.2B</text>
<text x="44.8" y="54.6">I2C_DATA/1.6B</text>
<text x="86.3" y="87.1">+5V</text>
<text x="86.3" y="89.4">GND</text>
<text x="229" y="138">RIGHT/1.2B</text>
<text x="84.9" y="140.8">HCTL-2021</text>
<text x="96.6" y="140.8">IC14</text>
<text x="245.2" y="143.1">ILLUMINATE/1.2B</text>
<text x="107.9" y="146">D7/1.2B</text>
<text x="107.9" y="148.3">D6/1.2B</text>
<text x="107.9" y="150.6">D5/1.2B</text>
<text x="107.9" y="152.8">D4/1.2B</text>
<text x="107.9" y="155.1">D3/1.5B</text>
<text x="107.9" y="157.4">D2/1.5B</text>
<text x="107.9" y="159.7">D1/1.5B</text>
<text x="107.9" y="162">D0/1.5B</text>
<text x="228.9" y="159.7">LEFT/1.2B</text>
<text x="108.6" y="166.6">DATA_SELECT/1.5B</text>
<text x="108.6" y="168.8">32KHZ</text>
<text x="108.6" y="173.4">READ_COUNTER/1.5B</text>
<text x="108.6" y="171.1">RESET_COUNTER/1.5B</text>
</g>
<g font-size="1.8" fill="#008000">
<text x="186.3" y="123.7">AP2 backlit series</text>
<text x="56" y="144.3">counting direction U/D</text>
</g>
<g font-size="1.4" fill="#808080">
<text x="189.6" y="87.6">I2C_CLK/1.6C</text>
<text x="84.5" y="91.6">I2C_DATA/1.6B</text>
<text x="85.1" y="93.9">I2C_CLK/1.6C</text>
<text x="146" y="94.4">I2C_DATA/1.6B</text>
<text x="156.3" y="149.9">I2C_DATA/1.6B</text>
<text x="155.8" y="153.3">I2C_CLK/1.6C</text>
</g>
</svg>
